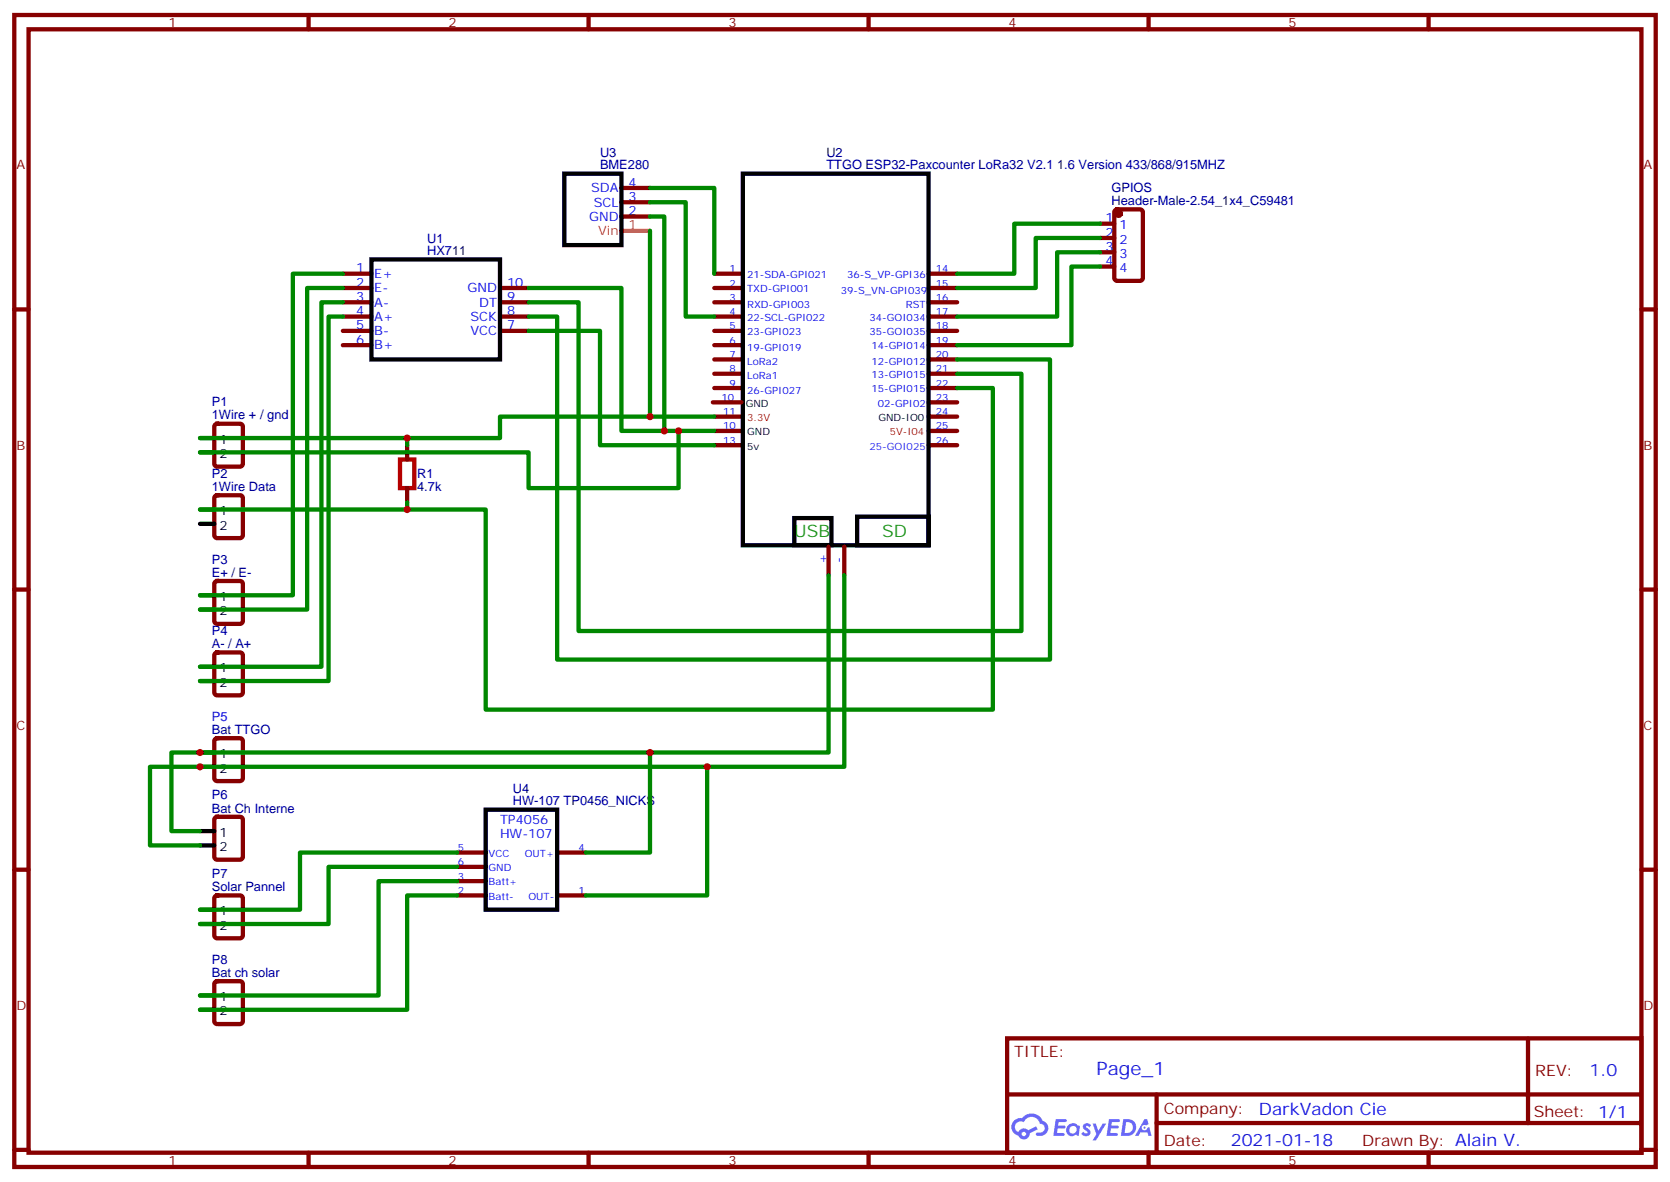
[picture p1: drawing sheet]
<svg xmlns="http://www.w3.org/2000/svg" width="412mm" height="292mm" viewBox="0 0 412 292" stroke-linecap="round" stroke-linejoin="round" font-family="sans-serif">
<g fill="none" stroke="#870000" stroke-width="1.1">
<path d="M3.5 3.7h405.4v284.3h-405.4zM7.1 7.2h398.2v277.3h-398.2zM76.2 3.7v3.5M145.3 3.7v3.5M214.5 3.7v3.5M283.6 3.7v3.5M352.8 3.7v3.5M3.5 76.4h3.6M405.3 76.4h3.6M3.5 145.5h3.6M405.3 145.5h3.6M3.5 214.7h3.6"/>
<path d="M405.3 214.7h3.6M248.7 256.3h156.6v28.2h-156.6zM377.3 256.3v20.9M248.7 270.1h156.5M285.6 277.2h119.6M285.6 270.1v14.2M3.5 283.8h3.6M76.2 284.5v3.5M145.3 284.5v3.5M214.5 284.5v3.5M283.6 284.5v3.5M352.8 284.5v3.5"/>
<path d="M405.3 283.8h3.6"/>
</g>
<g fill="#5487ff">
<path d="M267.7 277.5a1.22 1.22 0 0 1 1.7 .2l-.4 .6a.47 .47 0 0 0-.3-.4 .47 .47 0 0 0-.5 .2v.1a1.3 1.3 0 0 1 1 1.7 1.39 1.39 0 0 1-2.2 0l.5-.6 .7 .5a.29 .29 0 0 0 .3-.3 .29 .29 0 0 0-.2-.3 1.04 1.04 0 0 1-.6-1.7z"/>
<path d="M260.7 276.2h2.4a.37 .37 0 0 1 .3 .4 .37 .37 0 0 1-.3 .4h-1.7l-.1 .8h1.5l.3 .4-.3 .4h-1.6l-.2 1.1 1.6-.1a.36 .36 0 0 1 .3 .4 .36 .36 0 0 1-.3 .4h-2.5z"/>
<path d="M273.8 276.2h2.4a.37 .37 0 0 1 .4 .4 .37 .37 0 0 1-.4 .4h-1.6l-.2 .8h1.6l.3 .4-.4 .4-1.6-.1-.1 1.1h1.5a.36 .36 0 0 1 .4 .4 .36 .36 0 0 1-.4 .4h-2.4z"/>
<path d="M282.6 276.2h.7l.3 1.3-.6 .3a.69 .69 0 0 0-1 .3 .69 .69 0 0 0 .4 .9 .69 .69 0 0 0 .9-.6l.5-.2 .6 2.2h-.8l-.2-.9h-1.8l-.5 .9h-.8z"/>
<path d="M269.8 277.3h.8l.6 1.8 1.1-1.8h.9l-2.6 4.2h-.8l.9-1.5z"/>
<path d="M277.4 276.2l-.6 4.2h1.3a2.11 2.11 0 0 0 2.5-2.1 2.11 2.11 0 0 0-2.5-2.1zM278.1 277a1.39 1.39 0 0 1 1.7 1.4 1.39 1.39 0 0 1-1.8 1.2h-.3z"/>
<path d="M263.7 277.8a1.47 1.47 0 0 0-.1 2.1 1.47 1.47 0 0 0 2.1 .1l.7 .4 .3-2.3-.2-.3h-.4a1.49 1.49 0 0 0-2.4 0zM264.4 278.2a.92 .92 0 0 1 1.5 .5 .92 .92 0 0 1-1.3 1.1 .9 .9 0 0 1-.2-1.6z"/>
<path d="M250.4 276.6a2.18 2.18 0 0 0 1.1 3.7 1.44 1.44 0 0 0 1.6 .9 1.44 1.44 0 0 0 1.2-1.4l2-1.1-.5-.7-1.9 1a1.47 1.47 0 0 0-2.4 .4 1.39 1.39 0 0 1-.7-1.9 1.39 1.39 0 0 1 2-.5 2.12 2.12 0 0 1 2.2-1.3 2.12 2.12 0 0 1 1.9 1.7 1.07 1.07 0 0 1 1.1 1 1.07 1.07 0 0 1-1 1.1h-.7a.43 .43 0 0 0-.5 .4 .43 .43 0 0 0 .4 .5 1.98 1.98 0 0 0 2.5-1.2 1.98 1.98 0 0 0-1.2-2.6 2.98 2.98 0 0 0-5.1-.6l-1.1 .1zM252.3 279.9a.55 .55 0 0 1 1.1 0 .55 .55 0 0 1-1.1 0z"/>
<circle cx="282.6" cy="278.3" r=".26"/>
</g>
<g fill="none" stroke="#870000" stroke-width="1.1">
<path d="M153.5 53.4h7M153.5 49.9h7M153.5 46.4h7M271.6 55.2h3.6M271.6 58.7h3.6M275.4 51.9l.5-.2h5.6a.71 .71 0 0 1 .7 .7v16.2a.76 .76 0 0 1-.7 .7h-5.6a.76 .76 0 0 1-.7-.7v-16.2zM84.7 71.1h7M84.7 67.6h7M84.7 74.6h7M84.7 78.1h7M123.5 71.1h7M123.5 74.6h7"/>
<path d="M123.5 78.1h7M176.4 71.1h7M176.4 67.6h7M176.4 74.6h7M176.4 78.1h7M229.3 71.1h7.1M229.3 67.6h7.1M229.3 74.6h7.1M229.3 78.1h7.1M271.6 62.3h3.6M271.6 65.8h3.6M84.7 85.2h7"/>
<path d="M84.7 81.7h7M123.5 81.7h7M176 99.3h7.1M176.4 85.2h7M176.4 81.7h7M176.4 88.7h7M176.4 92.3h7M176.4 95.8h7M229.3 85.2h7.1M229.3 81.7h7.1M229.3 88.7h7.1M229.3 92.3h7.1"/>
<path d="M229.3 95.8h7.1M229.3 99.3h7.1M53.2 104.8l.4-.2h5.7a.71 .71 0 0 1 .7 .7v9.2a.76 .76 0 0 1-.7 .7h-5.7a.76 .76 0 0 1-.7-.7v-9.2zM100.5 109.9v3.5M176.4 102.8h7M176.4 106.4h7M176.4 109.9h7M229.3 102.8h7.1M229.3 106.4h7.1M229.3 109.9h7.1M53.2 122.4l.4-.2h5.7a.71 .71 0 0 1 .7 .7v9.2a.76 .76 0 0 1-.7 .7h-5.7a.76 .76 0 0 1-.7-.7v-9.2zM100.5 120.5v3.5"/>
<path d="M204.6 134.9v7.1M208.5 134.9v7.1M53.2 143.6l.4-.2h5.7a.71 .71 0 0 1 .7 .7v9.2a.76 .76 0 0 1-.7 .7h-5.7a.76 .76 0 0 1-.7-.7v-9.2zM53.2 161.2l.4-.2h5.7a.71 .71 0 0 1 .7 .7v9.2a.76 .76 0 0 1-.7 .7h-5.7a.76 .76 0 0 1-.7-.7v-9.2zM53.2 182.4l.4-.2h5.7a.71 .71 0 0 1 .7 .7v9.2a.76 .76 0 0 1-.7 .7h-5.7a.76 .76 0 0 1-.7-.7v-9.2zM53.2 201.8l.4-.2h5.7a.71 .71 0 0 1 .7 .7v9.2a.76 .76 0 0 1-.7 .7h-5.7a.76 .76 0 0 1-.7-.7v-9.2zM112.9 210.4h7M112.9 214h7M112.9 217.5h7M137.6 210.4h7M53.2 221.2l.4-.2h5.7a.71 .71 0 0 1 .7 .7v9.2a.76 .76 0 0 1-.7 .7h-5.7a.76 .76 0 0 1-.7-.7v-9.2zM112.9 221h7"/>
<path d="M137.6 221h7M53.2 242.4l.4-.2h5.7a.71 .71 0 0 1 .7 .7v9.2a.76 .76 0 0 1-.7 .7h-5.7a.76 .76 0 0 1-.7-.7v-9.2z"/>
</g>
<g fill="none" stroke="#000" stroke-width="1.1">
<path d="M139.3 42.9h14.2v17.6h-14.2zM183.4 42.9h45.9v91.7h-45.9zM91.7 64h31.8v24.7h-31.8zM49.4 108.1h3.5M49.4 111.7h3.5M49.4 125.8h3.5M49.4 129.3h3.5M196.1 127.9h9.2v6.6h-9.2zM211.7 127.5h17.6v7.1h-17.6zM49.4 146.9h3.5M49.4 150.5h3.5M49.4 164.6h3.5"/>
<path d="M49.4 168.1h3.5M49.4 185.7h3.5M49.4 189.3h3.5M119.9 199.8h17.7v24.7h-17.7zM49.4 205.1h3.5M49.4 208.7h3.5M49.4 224.5h3.5M49.4 228.1h3.5M49.4 245.7h3.5M49.4 249.2h3.5"/>
</g>
<path d="M98.8 113.4h3.5v7.1h-3.5z" fill="none" stroke="#a10000" stroke-width="1.1"/>
<g fill="none" stroke="#008700" stroke-width="1.1">
<path d="M160.5 53.4h3.5v53M160.5 49.9h8.8v28.2h7.1M160.5 46.4h15.9v21.2M160.5 57v45.8M271.6 58.7h-15.8v12.4h-19.4M271.6 55.2h-21.1v12.4h-14.1M84.7 67.6h-12.4v79.3h-22.9M84.7 71.1h-8.9v79.4h-26.4M84.7 74.6h-5.3v90h-30M84.7 78.1h-3.6v90h-31.7M130.5 71.1h23v35.3h22.9M130.5 74.6h12.4v81.2h109.3v-63.5h-15.8"/>
<path d="M130.5 78.1h7.1v84.7h121.7v-74.1h-22.9M271.6 65.8h-7v19.4h-28.2M271.6 62.3h-10.5v15.8h-24.7M130.5 81.7h17.7v28.2h28.2M236.4 95.8h8.8v79.4h-125.3v-49.4h-70.5M100.5 108.1v1.8M167.6 106.4v14.1h-37.1v-8.8h-81.1M176.4 102.8h-52.9v5.3h-74.1M100.5 124v1.8M204.6 142v43.7h-162.3v19.4h7.1M208.5 142v47.3h-171.5v19.4h12.4M160.5 185.7v24.7h-15.9"/>
<path d="M174.6 189.3v31.7h-30M112.9 217.5h-19.4v28.2h-44.1M112.9 210.4h-38.8v14.1h-24.7M112.9 214h-31.8v14.1h-31.7M112.9 221h-12.4v28.2h-51.1"/>
</g>
<path d="M153.5 57h7" fill="none" stroke="#f60" stroke-width="1.1"/>
<circle cx="276.2" cy="52.7" r=".53" fill="#870000" stroke="#870000" stroke-width="1.1"/>
<g fill="#c00">
<circle cx="167.6" cy="106.4" r=".88"/>
<circle cx="100.5" cy="108.1" r=".88"/>
<circle cx="100.5" cy="125.8" r=".88"/>
<circle cx="160.5" cy="102.8" r=".88"/>
<circle cx="164" cy="106.4" r=".88"/>
<circle cx="49.4" cy="185.7" r=".88"/>
<circle cx="49.4" cy="189.3" r=".88"/>
<circle cx="160.5" cy="185.7" r=".88"/>
<circle cx="174.6" cy="189.3" r=".88"/>
</g>
<text font-size="4.6" fill="#00f" x="270.8" y="265.3">Page_1</text>
<g font-size="4.2" fill="#390">
<text x="196.1" y="132.5">USB</text>
<text x="217.8" y="132.5">SD</text>
</g>
<g font-size="4.2" fill="#00f">
<text x="392.5" y="265.6">1.0</text>
<text x="310.9" y="275.1">DarkVadon Cie</text>
<text x="304" y="282.9">2021-01-18</text>
</g>
<g font-size="3.9" fill="#800">
<text x="250.5" y="260.9">TITLE:</text>
<text x="379.1" y="265.6">REV:</text>
<text x="287.4" y="275.1">Company:</text>
<text x="378.7" y="275.7">Sheet: 1/1</text>
<text x="287.4" y="282.8">Date:</text>
<text x="336.4" y="282.8">Drawn By: Alain V.</text>
</g>
<g font-size="3.2" fill="#800">
<text x="41.6" y="6.7">1</text>
<text x="110.8" y="6.7">2</text>
<text x="179.9" y="6.7">3</text>
<text x="249.1" y="6.7">4</text>
<text x="318.2" y="6.7">5</text>
<text x="4.1" y="41.8">A</text>
<text x="405.9" y="41.8">A</text>
<text x="4.1" y="110.9">B</text>
<text x="405.9" y="110.9">B</text>
<text x="4.1" y="180.1">C</text>
<text x="405.9" y="180.1">C</text>
<text x="4.1" y="249.2">D</text>
<text x="405.9" y="249.2">D</text>
<text x="41.6" y="287.5">1</text>
<text x="110.8" y="287.5">2</text>
<text x="179.9" y="287.5">3</text>
<text x="249.1" y="287.5">4</text>
<text x="318.2" y="287.5">5</text>
</g>
<g font-size="3.2" fill="#000080">
<text x="148.2" y="41.8">BME280</text>
<text x="148.2" y="38.6">U3</text>
<text x="204.1" y="41.8">TTGO ESP32-Paxcounter LoRa32 V2.1 1.6 Version 433/868/915MHZ</text>
<text x="204.1" y="38.9">U2</text>
<text x="274.5" y="47.4">GPIOS</text>
<text x="274.5" y="50.6">Header-Male-2.54_1x4_C59481</text>
<text x="105.5" y="59.9">U1</text>
<text x="105.5" y="62.9">HX711</text>
<text x="52.3" y="100.3">P1</text>
<text x="52.3" y="103.5">1Wire + / gnd</text>
<text x="52.3" y="117.9">P2</text>
<text x="103" y="118">R1</text>
<text x="52.3" y="121.2">1Wire Data</text>
<text x="103" y="121.2">4.7k</text>
<text x="52.3" y="142.3">E+ / E-</text>
<text x="52.3" y="139.1">P3</text>
<text x="52.3" y="160">A- / A+</text>
<text x="52.3" y="156.8">P4</text>
<text x="52.3" y="181.2">Bat TTGO</text>
<text x="52.3" y="197.3">P6</text>
<text x="126.7" y="195.6">U4</text>
<text x="52.3" y="200.6">Bat Ch Interne</text>
<text x="126.7" y="198.8">HW-107 TP0456_NICKS</text>
<text x="52.3" y="220">Solar Pannel</text>
<text x="52.3" y="216.7">P7</text>
<text x="52.3" y="237.9">P8</text>
<text x="52.3" y="241.1">Bat ch solar</text>
</g>
<g font-size="3.2" fill="#00f">
<text x="146" y="47.4">SDA</text>
<text x="155.2" y="46">4</text>
<text x="146.6" y="51">SCL</text>
<text x="155.2" y="53.1">2</text>
<text x="155.2" y="49.6">3</text>
<text x="145.5" y="54.5">GND</text>
<text x="273" y="54.9">1</text>
<text x="273" y="58.4">2</text>
<text x="276.5" y="56.6">1</text>
<text x="273" y="61.9">3</text>
<text x="273" y="65.4">4</text>
<text x="276.5" y="60.1">2</text>
<text x="276.5" y="63.7">3</text>
<text x="87.9" y="70.7">2</text>
<text x="87.9" y="67.2">1</text>
<text x="92.4" y="68.6">E+</text>
<text x="125.2" y="70.7">10</text>
<text x="276.5" y="67.2">4</text>
<text x="87.9" y="74.3">3</text>
<text x="87.9" y="77.8">4</text>
<text x="92.4" y="72.1">E-</text>
<text x="92.4" y="75.7">A-</text>
<text x="115.5" y="72.1">GND</text>
<text x="118.4" y="75.7">DT</text>
<text x="125.2" y="74.3">9</text>
<text x="125.2" y="77.8">8</text>
<text x="87.9" y="81.3">5</text>
<text x="92.4" y="79.2">A+</text>
<text x="92.4" y="82.7">B-</text>
<text x="116.2" y="82.7">VCC</text>
<text x="116.2" y="79.2">SCK</text>
<text x="125.2" y="81.3">7</text>
<text x="87.9" y="84.8">6</text>
<text x="92.4" y="86.3">B+</text>
<text x="204.3" y="139.3" transform="rotate(-90 204.3 139.3)">+</text>
<text x="208.1" y="138.8" transform="rotate(-90 208.1 138.8)">-</text>
<text x="52.3" y="177.9">P5</text>
<text x="123.5" y="203.4">TP4056</text>
<text x="123.5" y="206.9">HW-107</text>
</g>
<g font-size="3.2" fill="#f60">
<text x="147.7" y="58">Vin</text>
<text x="155.2" y="56.6">1</text>
</g>
<g font-size="3.2">
<text x="54.2" y="109.5">1</text>
<text x="54.2" y="113.1">2</text>
<text x="54.2" y="127.2">1</text>
<text x="54.2" y="130.7">2</text>
<text x="54.2" y="148.3">1</text>
<text x="54.2" y="151.9">2</text>
<text x="54.2" y="166">1</text>
<text x="54.2" y="169.5">2</text>
<text x="54.2" y="187.1">1</text>
<text x="54.2" y="190.7">2</text>
<text x="54.2" y="206.6">1</text>
<text x="54.2" y="210.1">2</text>
<text x="54.2" y="226">1</text>
<text x="54.2" y="229.5">2</text>
<text x="54.2" y="247.1">1</text>
<text x="54.2" y="250.6">2</text>
</g>
<g font-size="2.5" fill="#00f">
<text x="180.1" y="67.2">1</text>
<text x="180.1" y="70.7">2</text>
<text x="184.5" y="68.6">21-SDA-GPI021</text>
<text x="209.2" y="68.6">36-S_VP-GPI36</text>
<text x="231.1" y="70.7">15</text>
<text x="231.1" y="67.2">14</text>
<text x="180.1" y="74.3">3</text>
<text x="180.1" y="77.8">4</text>
<text x="184.5" y="72.1">TXD-GPI001</text>
<text x="184.5" y="76">RXD-GPI003</text>
<text x="207.6" y="72.5">39-S_VN-GPI039</text>
<text x="223.7" y="76">RST</text>
<text x="231.1" y="77.8">17</text>
<text x="231.1" y="74.3">16</text>
<text x="180.1" y="81.3">5</text>
<text x="184.5" y="79.2">22-SCL-GPI022</text>
<text x="184.5" y="82.7">23-GPI023</text>
<text x="214.7" y="82.7">35-GOI035</text>
<text x="214.7" y="79.2">34-GOI034</text>
<text x="231.1" y="81.3">18</text>
<text x="180.1" y="84.8">6</text>
<text x="180.1" y="88.4">7</text>
<text x="184.5" y="86.6">19-GPI019</text>
<text x="215.2" y="86.3">14-GPI014</text>
<text x="231.1" y="88.4">20</text>
<text x="231.1" y="84.8">19</text>
<text x="180.1" y="91.9">8</text>
<text x="180.1" y="95.4">9</text>
<text x="184.5" y="90.1">LoRa2</text>
<text x="184.5" y="93.7">LoRa1</text>
<text x="215.2" y="93.3">13-GPI015</text>
<text x="215.2" y="90.1">12-GPI012</text>
<text x="231.1" y="95.4">22</text>
<text x="231.1" y="91.9">21</text>
<text x="178.2" y="99">10</text>
<text x="184.5" y="97.2">26-GPI027</text>
<text x="215.2" y="96.8">15-GPI015</text>
<text x="216.8" y="100.4">02-GPI02</text>
<text x="231.1" y="99">23</text>
<text x="178.5" y="102.5">11</text>
<text x="178.5" y="106">10</text>
<text x="231.1" y="106">25</text>
<text x="231.1" y="102.5">24</text>
<text x="178.5" y="109.5">13</text>
<text x="231.1" y="109.5">26</text>
<text x="113.1" y="210.1">5</text>
<text x="113.1" y="213.6">6</text>
<text x="120.6" y="211.5">VCC</text>
<text x="120.6" y="215">GND</text>
<text x="129.6" y="211.5">OUT+</text>
<text x="142.9" y="210.1">4</text>
<text x="113.1" y="220.7">2</text>
<text x="113.1" y="217.1">3</text>
<text x="120.6" y="218.5">Batt+</text>
<text x="142.9" y="220.7">1</text>
<text x="120.6" y="222.1">Batt-</text>
<text x="130.5" y="222.1">OUT-</text>
</g>
<g font-size="2.5">
<text x="184.1" y="100.4">GND</text>
<text x="184.5" y="107.4">GND</text>
<text x="216.9" y="103.9">GND-IO0</text>
<text x="184.5" y="110.9">5v</text>
</g>
<g font-size="2.5" fill="#f00">
<text x="184.5" y="103.9">3.3V</text>
<text x="219.7" y="107.4">5V-I04</text>
</g>
<text font-size="2.5" fill="#30f" x="214.7" y="110.9">25-GOI025</text>
</svg>
